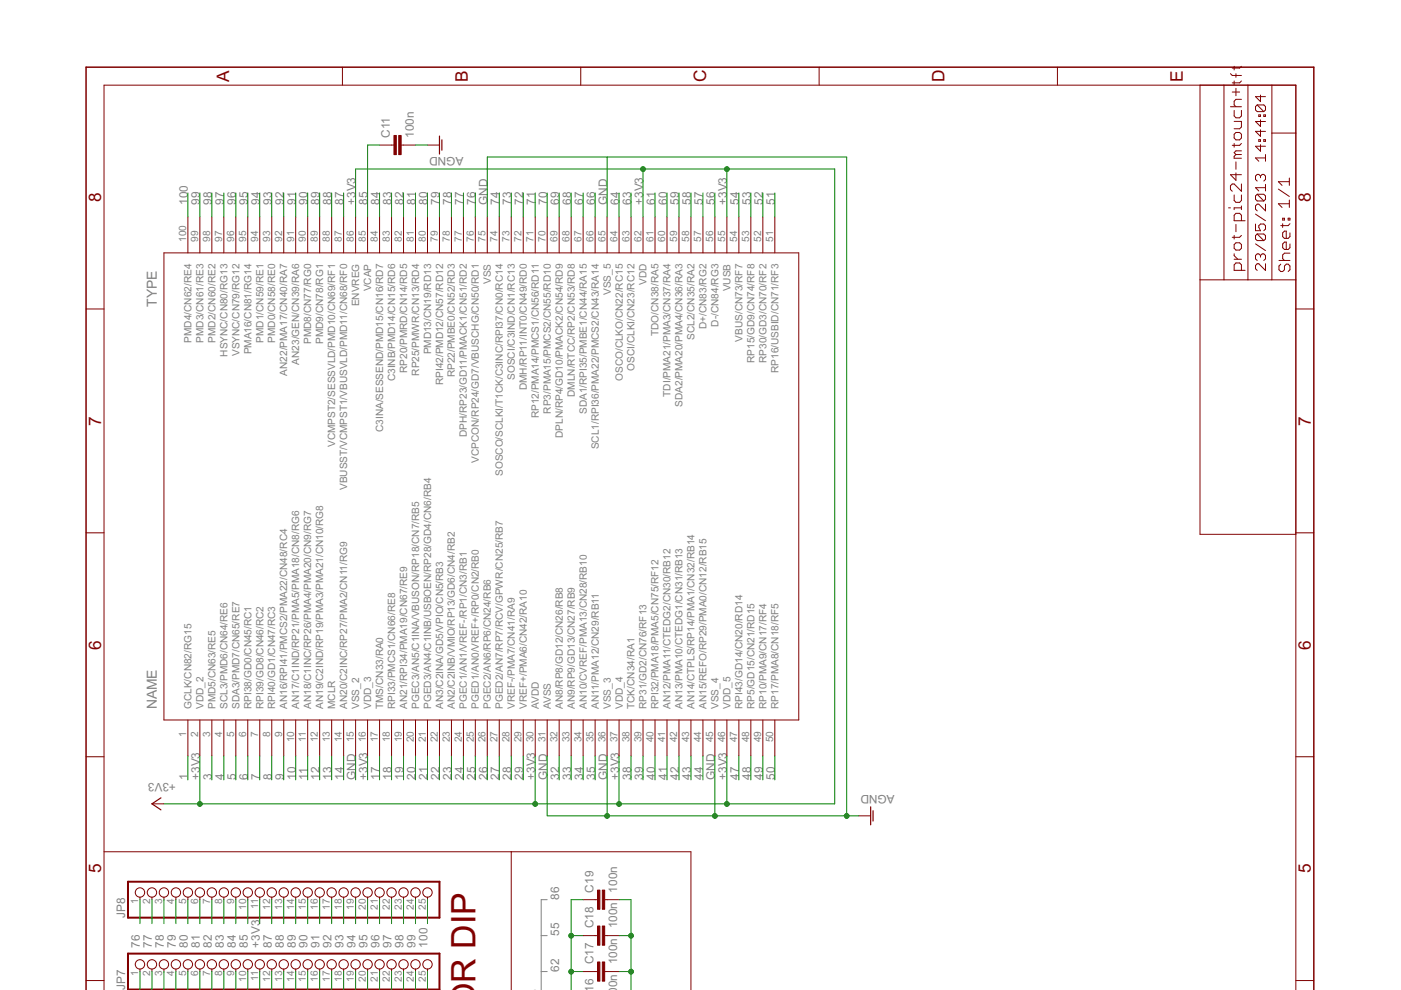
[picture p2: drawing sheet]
<svg xmlns="http://www.w3.org/2000/svg" width="297mm" height="210mm" viewBox="0 0 297 210" stroke-linecap="round" stroke-linejoin="round" font-family="sans-serif">
<path d="M114.7 198.4h1.3M116 190.8h-1.3v19.1M114.7 206h1.3" fill="none" stroke="#808080" stroke-width=".21"/>
<g fill="none" stroke="#800000" stroke-width=".21">
<path d="M72.6 14.2v3.9M123.1 14.2v3.9M173.7 14.2v3.9M224.2 14.2v3.9M254.4 18.1v95.2h20.3M259.5 18.1v41.2M260.9 15.6l.4 .4h1.9M261.3 19.5h1.5M261.7 14.1v.7M261.7 17.2v.7M262 15.6v.8M262 18.7v1.6"/>
<path d="M263.2 17.2l-.4 .4h-1.5M263.2 14.1l-.4 .3h-1.5M264.6 18.1v41.2M269.7 18.1v41.2M80.5 30.8h3M85 30.8h3.1M90.6 30.8h2.6M260.9 22.6h2.3M261.7 23.4v1.2l.3 .4h.8l.4-.4v-1.2M261.7 30.4v.8M261.7 25.7h1.5v1.2l-.4 .4h-1.1M262 28.1h.8l.4 .4v.8l-.4 .4h-.8l-.3-.4v-.8z"/>
<path d="M262 32.8l-.3 .3v.4h1.5M262 34.3v1.6M262 36.7v1.5l-1.1-1.2h2.3M262 32.8h1.2M263.2 21.1h-1.2l-.3 .4v.7l.3 .4M263.2 39v1.6l-1.5-1.6h-.4l-.4 .4v.8l.4 .4M263.2 32h-1.2l-.3 .4 .3 .4M263.2 30.4l-.4 .4h-1.5M266.6 22.2h1.3l.4 .4v.7l-.4 .4M266.6 22.2l-.4 .4v.7l.4 .4h1.3M266.6 22.2l1.3 1.5M266.9 29.6h.4v.4h-.4z"/>
<path d="M266.9 24.4h.4v.3h-.4zM267.3 25.4v1.4l-1.1-1h2.1M267.3 37.3l.3-.3h.3l.4 .3v.7l-.4 .4M267.3 37.3l-.4-.3h-.3l-.4 .3v.7l.4 .4M267.3 20.2v1.3l-1.1-1h2.1M267.3 27.5v1.4l-1.1-1h2.1M267.3 30.7v1.4l-1.1-1.1h2.1M267.3 37.3v.4M267.9 29.6h.4v.4h-.4zM267.9 24.4h.4v.3h-.4zM268.3 32.8v1.4M268.3 39.1v1.4"/>
<path d="M268.3 39.8h-2.1l.7 .7M268.3 33.5h-2.1l.7 .7M269.7 28.2h5M273.4 37.7v1.6M273.4 38.5h-2.4l.8 .8M34.8 53.6h134.6v99.1h-134.6zM39.8 46v7.6M42.4 46v7.6M44.9 46v7.6M47.5 46v7.6M50 46v7.6M52.5 46v7.6"/>
<path d="M55.1 46v7.6M57.6 46v7.6M60.2 46v7.6M62.7 46v7.6M65.2 46v7.6M67.8 46v7.6M70.3 46v7.6M72.9 46v7.6M75.4 46v7.6M77.9 46v7.6M80.5 46v7.6M83 46v7.6"/>
<path d="M85.6 46v7.6M88.1 46v7.6M90.6 46v7.6M93.2 46v7.6M95.7 46v7.6M98.3 46v7.6M100.8 46v7.6M103.3 46v7.6M105.9 46v7.6M108.4 46v7.6M110.9 46v7.6M113.5 46v7.6"/>
<path d="M116 46v7.6M118.6 46v7.6M121.1 46v7.6M123.6 46v7.6M126.2 46v7.6M128.7 46v7.6M131.3 46v7.6M133.8 46v7.6M136.3 46v7.6M138.9 46v7.6M141.4 46v7.6M144 46v7.6"/>
<path d="M146.5 46v7.6M149 46v7.6M151.6 46v7.6M154.1 46v7.6M156.7 46v7.6M159.2 46v7.6M161.7 46v7.6M164.3 46v7.6M254.4 59.3h20.3M260.5 44.1h.4M261.7 41.3v1.2l.3 .4h.8l.4-.4v-1.2M261.7 49.9v.8"/>
<path d="M261.7 53.8v.4l.7 .8M261.7 55h1.5M262 51.5h.8l.4 .4v.7l-.4 .4h-.8l-.3-.4v-.7zM262 47.6v1.5M263.2 57.3v-1.1l-.4-.4h-.8l-.3 .4v1.1h2.3M263.2 44.1h-1.5v.3M263.2 46.8v-1.2l-.4-.4h-.8l-.3 .4v1.2h2.3M263.2 43.7v.7M263.2 49.9l-.4 .4h-1.5M266.2 47.5v1.4h1.1l-.4-.7v-.3l.4-.4h.6l.4 .4v.7l-.4 .3M266.2 51.7l2.1 1.4M266.2 45.4l2.1 1.4"/>
<path d="M266.6 41.2h1.3l.4 .4v.6l-.4 .4M266.6 49.6h1.3l.4 .4v.7l-.4 .3M266.6 41.2l-.4 .4v.6l.4 .4h1.3M266.6 49.6l-.4 .4v.7l.4 .3h1.3M266.6 49.6l1.3 1.4M266.6 41.2l1.3 1.4M267.3 54.2l.3-.4h.3l.4 .4v.7l-.4 .3M267.3 54.2l-.4-.4h-.3l-.4 .4v.7l.4 .3M267.3 54.2v.3M268.3 43.3v1.4l-1.4-1.4h-.3l-.4 .3v.7l.4 .4M268.3 55.9v1.4l-1.4-1.4h-.3l-.4 .4v.7l.4 .3M271 40.1l2.4 1.6"/>
<path d="M271.2 55.2h2.3M271.5 56l-.3 .4v.8l.3 .4h.4l.4-.4v-.8l.4-.4h.4l.4 .4v.8l-.4 .4M271.9 46.3h.4v.4h-.4zM271.9 47.4v.8M273.1 46.3h.4v.4h-.4zM273.4 43.2h-2.4l.8 .8M273.4 42.4v1.6M273.5 49.4v.8l-.4 .3h-.8l-.4-.3v-.8l.4-.4h.4v1.5M273.5 51.7v.8l-.4 .4h-.8l-.4-.4v-.8l.4-.4h.4v1.6M273.5 53.7h-1.2l-.4 .4v.7l.4 .4M273.5 47.4l-.4 .4h-1.6M18.2 65.5h3.9"/>
<path d="M274.7 65.5h3.9M18.2 113h3.9M274.7 113h3.9M39.8 152.7v7.6M42.4 152.7v7.6M44.9 152.7v7.6M47.5 152.7v7.6M50 152.7v7.6M52.5 152.7v7.6M55.1 152.7v7.6M57.6 152.7v7.6M60.2 152.7v7.6"/>
<path d="M62.7 152.7v7.6M65.2 152.7v7.6M67.8 152.7v7.6M70.3 152.7v7.6M72.9 152.7v7.6M75.4 152.7v7.6M77.9 152.7v7.6M80.5 152.7v7.6M83 152.7v7.6M85.6 152.7v7.6M88.1 152.7v7.6M90.6 152.7v7.6"/>
<path d="M93.2 152.7v7.6M95.7 152.7v7.6M98.3 152.7v7.6M100.8 152.7v7.6M103.3 152.7v7.6M105.9 152.7v7.6M108.4 152.7v7.6M110.9 152.7v7.6M113.5 152.7v7.6M116 152.7v7.6M118.6 152.7v7.6M121.1 152.7v7.6"/>
<path d="M123.6 152.7v7.6M126.2 152.7v7.6M128.7 152.7v7.6M131.3 152.7v7.6M133.8 152.7v7.6M136.3 152.7v7.6M138.9 152.7v7.6M141.4 152.7v7.6M144 152.7v7.6M146.5 152.7v7.6M149 152.7v7.6M151.6 152.7v7.6"/>
<path d="M154.1 152.7v7.6M156.7 152.7v7.6M159.2 152.7v7.6M161.7 152.7v7.6M164.3 152.7v7.6M18.2 160.4h3.9M32.2 170.4h2.6M182.1 173h2.5M274.7 160.4h3.9M22.1 180.6h124.4v29.3M29.7 190.2v.6M32.2 190.2v.6"/>
<path d="M34.8 190.2v.6M37.3 190.2v.6M39.8 190.2v.6M42.4 190.2v.6M44.9 190.2v.6M47.5 190.2v.6M50 190.2v.6M52.5 190.2v.6M55.1 190.2v.6M57.6 190.2v.6M60.2 190.2v.6M62.7 190.2v.6"/>
<path d="M65.2 190.2v.6M67.8 190.2v.6M70.3 190.2v.6M72.9 190.2v.6M75.4 190.2v.6M77.9 190.2v.6M80.5 190.2v.6M83 190.2v.6M85.6 190.2v.6M88.1 190.2v.6M90.6 190.2v.6M108.4 180.6v29.3"/>
<path d="M123.6 198.4h3.1M123.6 190.8h3.1M128.2 198.4h3.1M128.2 190.8h3.1M18.2 207.9h3.9M22.1 209.9v-191.8h252.6v191.8M29.7 205.4v.6M32.2 205.4v.6M34.8 205.4v.6M37.3 205.4v.6M39.8 205.4v.6M42.4 205.4v.6"/>
<path d="M44.9 205.4v.6M47.5 205.4v.6M50 205.4v.6M52.5 205.4v.6M55.1 205.4v.6M57.6 205.4v.6M60.2 205.4v.6M62.7 205.4v.6M65.2 205.4v.6M67.8 205.4v.6M70.3 205.4v.6M72.9 205.4v.6"/>
<path d="M75.4 205.4v.6M77.9 205.4v.6M80.5 205.4v.6M83 205.4v.6M85.6 205.4v.6M88.1 205.4v.6M90.6 205.4v.6M123.6 206h3.1M128.2 206h3.1M274.7 207.9h3.9"/>
<circle cx="29.7" cy="189.2" r=".99"/>
<circle cx="32.2" cy="189.2" r=".99"/>
<circle cx="34.8" cy="189.2" r=".99"/>
<circle cx="37.3" cy="189.2" r=".99"/>
<circle cx="39.8" cy="189.2" r=".99"/>
<circle cx="42.4" cy="189.2" r=".99"/>
<circle cx="44.9" cy="189.2" r=".99"/>
<circle cx="47.5" cy="189.2" r=".99"/>
<circle cx="50" cy="189.2" r=".99"/>
<circle cx="52.5" cy="189.2" r=".99"/>
<circle cx="55.1" cy="189.2" r=".99"/>
<circle cx="57.6" cy="189.2" r=".99"/>
<circle cx="60.2" cy="189.2" r=".99"/>
<circle cx="62.7" cy="189.2" r=".99"/>
<circle cx="65.2" cy="189.2" r=".99"/>
<circle cx="67.8" cy="189.2" r=".99"/>
<circle cx="70.3" cy="189.2" r=".99"/>
<circle cx="72.9" cy="189.2" r=".99"/>
<circle cx="75.4" cy="189.2" r=".99"/>
<circle cx="77.9" cy="189.2" r=".99"/>
<circle cx="80.5" cy="189.2" r=".99"/>
<circle cx="83" cy="189.2" r=".99"/>
<circle cx="85.6" cy="189.2" r=".99"/>
<circle cx="88.1" cy="189.2" r=".99"/>
<circle cx="90.6" cy="189.2" r=".99"/>
<circle cx="29.7" cy="204.5" r=".99"/>
<circle cx="32.2" cy="204.5" r=".99"/>
<circle cx="34.8" cy="204.5" r=".99"/>
<circle cx="37.3" cy="204.5" r=".99"/>
<circle cx="39.8" cy="204.5" r=".99"/>
<circle cx="42.4" cy="204.5" r=".99"/>
<circle cx="44.9" cy="204.5" r=".99"/>
<circle cx="47.5" cy="204.5" r=".99"/>
<circle cx="50" cy="204.5" r=".99"/>
<circle cx="52.5" cy="204.5" r=".99"/>
<circle cx="55.1" cy="204.5" r=".99"/>
<circle cx="57.6" cy="204.5" r=".99"/>
<circle cx="60.2" cy="204.5" r=".99"/>
<circle cx="62.7" cy="204.5" r=".99"/>
<circle cx="65.2" cy="204.5" r=".99"/>
<circle cx="67.8" cy="204.5" r=".99"/>
<circle cx="70.3" cy="204.5" r=".99"/>
<circle cx="72.9" cy="204.5" r=".99"/>
<circle cx="75.4" cy="204.5" r=".99"/>
<circle cx="77.9" cy="204.5" r=".99"/>
<circle cx="80.5" cy="204.5" r=".99"/>
<circle cx="83" cy="204.5" r=".99"/>
<circle cx="85.6" cy="204.5" r=".99"/>
<circle cx="88.1" cy="204.5" r=".99"/>
<circle cx="90.6" cy="204.5" r=".99"/>
</g>
<path d="M18.2 209.9v-195.7h260.4v195.7" fill="none" stroke="#800000" stroke-width=".32"/>
<path d="M27.1 186.9h66.1v7.7h-66.1zM27.1 202.2h66.1v7.6h-66.1z" fill="none" stroke="#800000" stroke-width=".42"/>
<g fill="#800000" stroke="#800000" stroke-width=".21">
<path d="M84.5 28.7h.5v4.1h-.5z"/>
<path d="M83.5 28.7h.5v4.1h-.5z"/>
<path d="M127.7 204h.5v4h-.5z"/>
<path d="M126.7 204h.5v4h-.5z"/>
<path d="M127.7 196.3h.5v4.1h-.5z"/>
<path d="M126.7 196.3h.5v4.1h-.5z"/>
<path d="M127.7 188.7h.5v4.1h-.5z"/>
<path d="M126.7 188.7h.5v4.1h-.5z"/>
</g>
<path d="M93.2 28.9v3.8M93.7 29.7v2.1M34.1 169.2l-1.9 1.2 1.9 1.3M184.6 171.1v3.8M185.1 171.9v2.2" fill="none" stroke="#800000" stroke-width=".25"/>
<g fill="none" stroke="#008000" stroke-width=".21">
<path d="M80.5 30.8h-2.6v15.2M88.1 30.8h2.5M128.7 33.3v12.7M136.3 35.8v10.2M154.1 35.8v10.2M39.8 40.9v5.1M42.4 40.9v5.1M44.9 40.9v5.1M47.5 40.9v5.1M50 40.9v5.1M52.5 40.9v5.1M55.1 40.9v5.1"/>
<path d="M57.6 40.9v5.1M60.2 40.9v5.1M62.7 40.9v5.1M65.2 40.9v5.1M67.8 40.9v5.1M70.3 40.9v5.1M72.9 40.9v5.1M75.4 46v-10.2h101.6v134.6h-142.2M80.5 40.9v5.1M83 40.9v5.1M85.6 40.9v5.1M88.1 40.9v5.1"/>
<path d="M90.6 40.9v5.1M93.2 40.9v5.1M95.7 40.9v5.1M98.3 40.9v5.1M100.8 40.9v5.1M103.3 46v-12.7h76.2v139.7M105.9 40.9v5.1M108.4 40.9v5.1M110.9 40.9v5.1M113.5 40.9v5.1M116 40.9v5.1M118.6 40.9v5.1"/>
<path d="M121.1 40.9v5.1M123.6 40.9v5.1M126.2 40.9v5.1M131.3 40.9v5.1M133.8 40.9v5.1M138.9 40.9v5.1M141.4 40.9v5.1M144 40.9v5.1M146.5 40.9v5.1M149 40.9v5.1M151.6 40.9v5.1M156.7 40.9v5.1"/>
<path d="M159.2 40.9v5.1M161.7 40.9v5.1M164.3 40.9v5.1M39.8 160.3v5.1M42.4 160.3v10.1M44.9 160.3v5.1M47.5 160.3v5.1M50 160.3v5.1M52.5 160.3v5.1M55.1 160.3v5.1M57.6 160.3v5.1M60.2 160.3v5.1"/>
<path d="M62.7 160.3v5.1M65.2 160.3v5.1M67.8 160.3v5.1M70.3 160.3v5.1M72.9 160.3v5.1M75.4 160.3v5.1M77.9 160.3v5.1M80.5 160.3v5.1M83 160.3v5.1M85.6 160.3v5.1M88.1 160.3v5.1M90.6 160.3v5.1"/>
<path d="M93.2 160.3v5.1M95.7 160.3v5.1M98.3 160.3v5.1M100.8 160.3v5.1M103.3 160.3v5.1M105.9 160.3v5.1M108.4 160.3v5.1M110.9 160.3v5.1M113.5 160.3v10.1M116 160.3v12.7h66.1M118.6 160.3v5.1M121.1 160.3v5.1"/>
<path d="M123.6 160.3v5.1M126.2 160.3v5.1M128.7 160.3v12.7M131.3 160.3v10.1M133.8 160.3v5.1M136.3 160.3v5.1M138.9 160.3v5.1M141.4 160.3v5.1M144 160.3v5.1M146.5 160.3v5.1M149 160.3v5.1M151.6 160.3v12.7"/>
<path d="M154.1 160.3v10.1M156.7 160.3v5.1M159.2 160.3v5.1M161.7 160.3v5.1M164.3 160.3v5.1M29.7 190.8v5M32.2 190.8v5M34.8 190.8v5M37.3 190.8v5M39.8 190.8v5M42.4 190.8v5M44.9 190.8v5"/>
<path d="M47.5 190.8v5M50 190.8v5M52.5 190.8v5M55.1 190.8v5M57.6 190.8v5M60.2 190.8v5M62.7 190.8v5M65.2 190.8v5M67.8 190.8v5M70.3 190.8v5M72.9 190.8v5M75.4 190.8v5"/>
<path d="M77.9 190.8v5M80.5 190.8v5M83 190.8v5M85.6 190.8v5M88.1 190.8v5M90.6 190.8v5M121.1 198.4h2.5M123.6 190.8h-2.5v19.1M131.3 190.8h2.5v19.1M131.3 198.4h2.5M29.7 206v3.9M32.2 206v3.9"/>
<path d="M34.8 206v3.9M37.3 206v3.9M39.8 206v3.9M42.4 206v3.9M44.9 206v3.9M47.5 206v3.9M50 206v3.9M52.5 206v3.9M55.1 206v3.9M57.6 206v3.9M60.2 206v3.9M62.7 206v3.9"/>
<path d="M65.2 206v3.9M67.8 206v3.9M70.3 206v3.9M72.9 206v3.9M75.4 206v3.9M77.9 206v3.9M80.5 206v3.9M83 206v3.9M85.6 206v3.9M88.1 206v3.9M90.6 206v3.9M121.1 206h2.5"/>
<path d="M131.3 206h2.5"/>
</g>
<g fill="#008000" stroke="#008000" stroke-width=".21">
<circle cx="128.7" cy="173" r=".51"/>
<circle cx="151.6" cy="173" r=".51"/>
<circle cx="179.5" cy="173" r=".51"/>
<circle cx="133.8" cy="206" r=".51"/>
<circle cx="133.8" cy="198.4" r=".51"/>
<circle cx="154.1" cy="170.5" r=".51"/>
<circle cx="131.3" cy="170.5" r=".51"/>
<circle cx="113.5" cy="170.5" r=".51"/>
<circle cx="42.4" cy="170.5" r=".51"/>
<circle cx="136.3" cy="35.9" r=".51"/>
<circle cx="154.1" cy="35.9" r=".51"/>
<circle cx="121.1" cy="206" r=".51"/>
<circle cx="121.1" cy="198.4" r=".51"/>
</g>
<text font-size="8" fill="#800000" x="100.8" y="208.3" transform="rotate(-90 100.8 208.3)">R DIP</text>
<g font-size="4.1" fill="#800000">
<text x="48.6" y="17.4" transform="rotate(-90 48.6 17.4)">A</text>
<text x="99.2" y="17.4" transform="rotate(-90 99.2 17.4)">B</text>
<text x="149.7" y="17.5" transform="rotate(-90 149.7 17.5)">C</text>
<text x="200.2" y="17.5" transform="rotate(-90 200.2 17.5)">D</text>
<text x="250.8" y="17.4" transform="rotate(-90 250.8 17.4)">E</text>
<text x="21.4" y="42.8" transform="rotate(-90 21.4 42.8)">8</text>
<text x="277.9" y="42.8" transform="rotate(-90 277.9 42.8)">8</text>
<text x="21.4" y="90.3" transform="rotate(-90 21.4 90.3)">7</text>
<text x="277.9" y="90.3" transform="rotate(-90 277.9 90.3)">7</text>
<text x="21.4" y="137.7" transform="rotate(-90 21.4 137.7)">6</text>
<text x="277.9" y="137.7" transform="rotate(-90 277.9 137.7)">6</text>
<text x="21.4" y="185.2" transform="rotate(-90 21.4 185.2)">5</text>
<text x="277.9" y="185.2" transform="rotate(-90 277.9 185.2)">5</text>
</g>
<g font-size="3.3" fill="#808080">
<text x="33.3" y="65" transform="rotate(-90 33.3 65)">TYPE</text>
<text x="33.3" y="150.4" transform="rotate(-90 33.3 150.4)">NAME</text>
</g>
<g font-size="2.8" fill="#808080">
<text x="82.6" y="29.2" transform="rotate(-90 82.6 29.2)">C11</text>
<text x="87.7" y="29.2" transform="rotate(-90 87.7 29.2)">100n</text>
<text x="98.2" y="33.3" transform="rotate(-180 98.2 33.3)">AGND</text>
<text x="39.8" y="43.5" transform="rotate(-90 39.8 43.5)">100</text>
<text x="42.4" y="43.5" transform="rotate(-90 42.4 43.5)">99</text>
<text x="44.9" y="43.5" transform="rotate(-90 44.9 43.5)">98</text>
<text x="47.5" y="43.5" transform="rotate(-90 47.5 43.5)">97</text>
<text x="50" y="43.5" transform="rotate(-90 50 43.5)">96</text>
<text x="52.5" y="43.5" transform="rotate(-90 52.5 43.5)">95</text>
<text x="55.1" y="43.5" transform="rotate(-90 55.1 43.5)">94</text>
<text x="57.6" y="43.5" transform="rotate(-90 57.6 43.5)">93</text>
<text x="60.2" y="43.5" transform="rotate(-90 60.2 43.5)">92</text>
<text x="62.7" y="43.5" transform="rotate(-90 62.7 43.5)">91</text>
<text x="65.2" y="43.5" transform="rotate(-90 65.2 43.5)">90</text>
<text x="67.8" y="43.5" transform="rotate(-90 67.8 43.5)">89</text>
<text x="70.3" y="43.5" transform="rotate(-90 70.3 43.5)">88</text>
<text x="72.8" y="43.5" transform="rotate(-90 72.8 43.5)">87</text>
<text x="75.4" y="43.5" transform="rotate(-90 75.4 43.5)">+3V3</text>
<text x="77.9" y="43.5" transform="rotate(-90 77.9 43.5)">85</text>
<text x="80.5" y="43.5" transform="rotate(-90 80.5 43.5)">84</text>
<text x="83" y="43.5" transform="rotate(-90 83 43.5)">83</text>
<text x="85.5" y="43.5" transform="rotate(-90 85.5 43.5)">82</text>
<text x="88.1" y="43.5" transform="rotate(-90 88.1 43.5)">81</text>
<text x="90.6" y="43.5" transform="rotate(-90 90.6 43.5)">80</text>
<text x="93.2" y="43.5" transform="rotate(-90 93.2 43.5)">79</text>
<text x="95.7" y="43.5" transform="rotate(-90 95.7 43.5)">78</text>
<text x="98.2" y="43.5" transform="rotate(-90 98.2 43.5)">77</text>
<text x="100.8" y="43.5" transform="rotate(-90 100.8 43.5)">76</text>
<text x="103.3" y="43.5" transform="rotate(-90 103.3 43.5)">GND</text>
<text x="105.9" y="43.5" transform="rotate(-90 105.9 43.5)">74</text>
<text x="108.4" y="43.5" transform="rotate(-90 108.4 43.5)">73</text>
<text x="110.9" y="43.5" transform="rotate(-90 110.9 43.5)">72</text>
<text x="113.5" y="43.5" transform="rotate(-90 113.5 43.5)">71</text>
<text x="116" y="43.5" transform="rotate(-90 116 43.5)">70</text>
<text x="118.6" y="43.5" transform="rotate(-90 118.6 43.5)">69</text>
<text x="121.1" y="43.5" transform="rotate(-90 121.1 43.5)">68</text>
<text x="123.6" y="43.5" transform="rotate(-90 123.6 43.5)">67</text>
<text x="126.2" y="43.5" transform="rotate(-90 126.2 43.5)">66</text>
<text x="128.7" y="43.5" transform="rotate(-90 128.7 43.5)">GND</text>
<text x="131.3" y="43.5" transform="rotate(-90 131.3 43.5)">64</text>
<text x="133.8" y="43.5" transform="rotate(-90 133.8 43.5)">63</text>
<text x="136.3" y="43.5" transform="rotate(-90 136.3 43.5)">+3V3</text>
<text x="138.9" y="43.5" transform="rotate(-90 138.9 43.5)">61</text>
<text x="141.4" y="43.5" transform="rotate(-90 141.4 43.5)">60</text>
<text x="144" y="43.5" transform="rotate(-90 144 43.5)">59</text>
<text x="146.5" y="43.5" transform="rotate(-90 146.5 43.5)">58</text>
<text x="149" y="43.5" transform="rotate(-90 149 43.5)">57</text>
<text x="151.6" y="43.5" transform="rotate(-90 151.6 43.5)">56</text>
<text x="154.1" y="43.5" transform="rotate(-90 154.1 43.5)">+3V3</text>
<text x="156.7" y="43.5" transform="rotate(-90 156.7 43.5)">54</text>
<text x="159.2" y="43.5" transform="rotate(-90 159.2 43.5)">53</text>
<text x="161.7" y="43.5" transform="rotate(-90 161.7 43.5)">52</text>
<text x="164.3" y="43.5" transform="rotate(-90 164.3 43.5)">51</text>
<text x="37.3" y="166.1" transform="rotate(-180 37.3 166.1)">+3V3</text>
<text x="39.8" y="165.4" transform="rotate(-90 39.8 165.4)">1</text>
<text x="42.4" y="165.4" transform="rotate(-90 42.4 165.4)">+3V3</text>
<text x="44.9" y="165.4" transform="rotate(-90 44.9 165.4)">3</text>
<text x="47.5" y="165.4" transform="rotate(-90 47.5 165.4)">4</text>
<text x="50" y="165.4" transform="rotate(-90 50 165.4)">5</text>
<text x="52.5" y="165.4" transform="rotate(-90 52.5 165.4)">6</text>
<text x="55.1" y="165.4" transform="rotate(-90 55.1 165.4)">7</text>
<text x="57.6" y="165.4" transform="rotate(-90 57.6 165.4)">8</text>
<text x="60.2" y="165.4" transform="rotate(-90 60.2 165.4)">9</text>
<text x="62.7" y="165.4" transform="rotate(-90 62.7 165.4)">10</text>
<text x="65.2" y="165.4" transform="rotate(-90 65.2 165.4)">11</text>
<text x="67.8" y="165.4" transform="rotate(-90 67.8 165.4)">12</text>
<text x="70.3" y="165.4" transform="rotate(-90 70.3 165.4)">13</text>
<text x="72.8" y="165.4" transform="rotate(-90 72.8 165.4)">14</text>
<text x="75.4" y="165.4" transform="rotate(-90 75.4 165.4)">GND</text>
<text x="77.9" y="165.4" transform="rotate(-90 77.9 165.4)">+3V3</text>
<text x="80.5" y="165.4" transform="rotate(-90 80.5 165.4)">17</text>
<text x="83" y="165.4" transform="rotate(-90 83 165.4)">18</text>
<text x="85.5" y="165.4" transform="rotate(-90 85.5 165.4)">19</text>
<text x="88.1" y="165.4" transform="rotate(-90 88.1 165.4)">20</text>
<text x="90.6" y="165.4" transform="rotate(-90 90.6 165.4)">21</text>
<text x="93.2" y="165.4" transform="rotate(-90 93.2 165.4)">22</text>
<text x="95.7" y="165.4" transform="rotate(-90 95.7 165.4)">23</text>
<text x="98.2" y="165.4" transform="rotate(-90 98.2 165.4)">24</text>
<text x="100.8" y="165.4" transform="rotate(-90 100.8 165.4)">25</text>
<text x="103.3" y="165.4" transform="rotate(-90 103.3 165.4)">26</text>
<text x="105.9" y="165.4" transform="rotate(-90 105.9 165.4)">27</text>
<text x="108.4" y="165.4" transform="rotate(-90 108.4 165.4)">28</text>
<text x="110.9" y="165.4" transform="rotate(-90 110.9 165.4)">29</text>
<text x="113.5" y="165.4" transform="rotate(-90 113.5 165.4)">+3V3</text>
<text x="116" y="165.4" transform="rotate(-90 116 165.4)">GND</text>
<text x="118.6" y="165.4" transform="rotate(-90 118.6 165.4)">32</text>
<text x="121.1" y="165.4" transform="rotate(-90 121.1 165.4)">33</text>
<text x="123.6" y="165.4" transform="rotate(-90 123.6 165.4)">34</text>
<text x="126.2" y="165.4" transform="rotate(-90 126.2 165.4)">35</text>
<text x="128.7" y="165.4" transform="rotate(-90 128.7 165.4)">GND</text>
<text x="131.3" y="165.4" transform="rotate(-90 131.3 165.4)">+3V3</text>
<text x="133.8" y="165.4" transform="rotate(-90 133.8 165.4)">38</text>
<text x="136.3" y="165.4" transform="rotate(-90 136.3 165.4)">39</text>
<text x="138.9" y="165.4" transform="rotate(-90 138.9 165.4)">40</text>
<text x="141.4" y="165.4" transform="rotate(-90 141.4 165.4)">41</text>
<text x="144" y="165.4" transform="rotate(-90 144 165.4)">42</text>
<text x="146.5" y="165.4" transform="rotate(-90 146.5 165.4)">43</text>
<text x="149" y="165.4" transform="rotate(-90 149 165.4)">44</text>
<text x="151.6" y="165.4" transform="rotate(-90 151.6 165.4)">GND</text>
<text x="154.1" y="165.4" transform="rotate(-90 154.1 165.4)">+3V3</text>
<text x="156.7" y="165.4" transform="rotate(-90 156.7 165.4)">47</text>
<text x="159.2" y="165.4" transform="rotate(-90 159.2 165.4)">48</text>
<text x="161.7" y="165.4" transform="rotate(-90 161.7 165.4)">49</text>
<text x="164.3" y="165.4" transform="rotate(-90 164.3 165.4)">50</text>
<text x="189.7" y="168.7" transform="rotate(-180 189.7 168.7)">AGND</text>
<text x="118.6" y="190.8" transform="rotate(-90 118.6 190.8)">86</text>
<text x="125.8" y="189.2" transform="rotate(-90 125.8 189.2)">C19</text>
<text x="130.9" y="189.2" transform="rotate(-90 130.9 189.2)">100n</text>
<text x="26.5" y="194.6" transform="rotate(-90 26.5 194.6)">JP8</text>
<text x="125.8" y="196.9" transform="rotate(-90 125.8 196.9)">C18</text>
<text x="130.9" y="196.9" transform="rotate(-90 130.9 196.9)">100n</text>
<text x="29.7" y="200.9" transform="rotate(-90 29.7 200.9)">76</text>
<text x="32.2" y="200.9" transform="rotate(-90 32.2 200.9)">77</text>
<text x="34.8" y="200.9" transform="rotate(-90 34.8 200.9)">78</text>
<text x="37.3" y="200.9" transform="rotate(-90 37.3 200.9)">79</text>
<text x="39.8" y="200.9" transform="rotate(-90 39.8 200.9)">80</text>
<text x="42.4" y="200.9" transform="rotate(-90 42.4 200.9)">81</text>
<text x="44.9" y="200.9" transform="rotate(-90 44.9 200.9)">82</text>
<text x="47.5" y="200.9" transform="rotate(-90 47.5 200.9)">83</text>
<text x="50" y="200.9" transform="rotate(-90 50 200.9)">84</text>
<text x="52.5" y="200.9" transform="rotate(-90 52.5 200.9)">85</text>
<text x="55.1" y="200.9" transform="rotate(-90 55.1 200.9)">+3V3</text>
<text x="57.6" y="200.9" transform="rotate(-90 57.6 200.9)">87</text>
<text x="60.2" y="200.9" transform="rotate(-90 60.2 200.9)">88</text>
<text x="62.7" y="200.9" transform="rotate(-90 62.7 200.9)">89</text>
<text x="65.2" y="200.9" transform="rotate(-90 65.2 200.9)">90</text>
<text x="67.8" y="200.9" transform="rotate(-90 67.8 200.9)">91</text>
<text x="70.3" y="200.9" transform="rotate(-90 70.3 200.9)">92</text>
<text x="72.8" y="200.9" transform="rotate(-90 72.8 200.9)">93</text>
<text x="75.4" y="200.9" transform="rotate(-90 75.4 200.9)">94</text>
<text x="77.9" y="200.9" transform="rotate(-90 77.9 200.9)">95</text>
<text x="80.5" y="200.9" transform="rotate(-90 80.5 200.9)">96</text>
<text x="83" y="200.9" transform="rotate(-90 83 200.9)">97</text>
<text x="85.5" y="200.9" transform="rotate(-90 85.5 200.9)">98</text>
<text x="88.1" y="200.9" transform="rotate(-90 88.1 200.9)">99</text>
<text x="90.6" y="200.9" transform="rotate(-90 90.6 200.9)">100</text>
<text x="118.6" y="198.4" transform="rotate(-90 118.6 198.4)">55</text>
<text x="26.5" y="209.8" transform="rotate(-90 26.5 209.8)">JP7</text>
<text x="118.6" y="206" transform="rotate(-90 118.6 206)">62</text>
<text x="125.8" y="204.5" transform="rotate(-90 125.8 204.5)">C17</text>
<text x="130.9" y="204.5" transform="rotate(-90 130.9 204.5)">100n</text>
<text x="125.8" y="210.3" transform="rotate(-90 125.8 210.3)">16</text>
<text x="130.9" y="210.7" transform="rotate(-90 130.9 210.7)">00n</text>
</g>
<g font-size="2.4" fill="#808080">
<text x="39.5" y="51.3" transform="rotate(-90 39.5 51.3)">100</text>
<text x="42" y="51.3" transform="rotate(-90 42 51.3)">99</text>
<text x="44.6" y="51.3" transform="rotate(-90 44.6 51.3)">98</text>
<text x="47.1" y="51.3" transform="rotate(-90 47.1 51.3)">97</text>
<text x="49.6" y="51.3" transform="rotate(-90 49.6 51.3)">96</text>
<text x="52.2" y="51.3" transform="rotate(-90 52.2 51.3)">95</text>
<text x="54.7" y="51.3" transform="rotate(-90 54.7 51.3)">94</text>
<text x="57.3" y="51.3" transform="rotate(-90 57.3 51.3)">93</text>
<text x="59.8" y="51.3" transform="rotate(-90 59.8 51.3)">92</text>
<text x="62.3" y="51.3" transform="rotate(-90 62.3 51.3)">91</text>
<text x="64.9" y="51.3" transform="rotate(-90 64.9 51.3)">90</text>
<text x="67.4" y="51.3" transform="rotate(-90 67.4 51.3)">89</text>
<text x="70" y="51.3" transform="rotate(-90 70 51.3)">88</text>
<text x="72.5" y="51.3" transform="rotate(-90 72.5 51.3)">87</text>
<text x="75" y="51.3" transform="rotate(-90 75 51.3)">86</text>
<text x="77.6" y="51.3" transform="rotate(-90 77.6 51.3)">85</text>
<text x="80.1" y="51.3" transform="rotate(-90 80.1 51.3)">84</text>
<text x="82.7" y="51.3" transform="rotate(-90 82.7 51.3)">83</text>
<text x="85.2" y="51.3" transform="rotate(-90 85.2 51.3)">82</text>
<text x="87.7" y="51.3" transform="rotate(-90 87.7 51.3)">81</text>
<text x="90.3" y="51.3" transform="rotate(-90 90.3 51.3)">80</text>
<text x="92.8" y="51.3" transform="rotate(-90 92.8 51.3)">79</text>
<text x="95.4" y="51.3" transform="rotate(-90 95.4 51.3)">78</text>
<text x="97.9" y="51.3" transform="rotate(-90 97.9 51.3)">77</text>
<text x="100.4" y="51.3" transform="rotate(-90 100.4 51.3)">76</text>
<text x="103" y="51.3" transform="rotate(-90 103 51.3)">75</text>
<text x="105.5" y="51.3" transform="rotate(-90 105.5 51.3)">74</text>
<text x="108" y="51.3" transform="rotate(-90 108 51.3)">73</text>
<text x="110.6" y="51.3" transform="rotate(-90 110.6 51.3)">72</text>
<text x="113.1" y="51.3" transform="rotate(-90 113.1 51.3)">71</text>
<text x="115.7" y="51.3" transform="rotate(-90 115.7 51.3)">70</text>
<text x="118.2" y="51.3" transform="rotate(-90 118.2 51.3)">69</text>
<text x="120.7" y="51.3" transform="rotate(-90 120.7 51.3)">68</text>
<text x="123.3" y="51.3" transform="rotate(-90 123.3 51.3)">67</text>
<text x="125.8" y="51.3" transform="rotate(-90 125.8 51.3)">66</text>
<text x="128.4" y="51.3" transform="rotate(-90 128.4 51.3)">65</text>
<text x="130.9" y="51.3" transform="rotate(-90 130.9 51.3)">64</text>
<text x="133.4" y="51.3" transform="rotate(-90 133.4 51.3)">63</text>
<text x="136" y="51.3" transform="rotate(-90 136 51.3)">62</text>
<text x="138.5" y="51.3" transform="rotate(-90 138.5 51.3)">61</text>
<text x="141.1" y="51.3" transform="rotate(-90 141.1 51.3)">60</text>
<text x="143.6" y="51.3" transform="rotate(-90 143.6 51.3)">59</text>
<text x="146.1" y="51.3" transform="rotate(-90 146.1 51.3)">58</text>
<text x="148.7" y="51.3" transform="rotate(-90 148.7 51.3)">57</text>
<text x="151.2" y="51.3" transform="rotate(-90 151.2 51.3)">56</text>
<text x="153.8" y="51.3" transform="rotate(-90 153.8 51.3)">55</text>
<text x="156.3" y="51.3" transform="rotate(-90 156.3 51.3)">54</text>
<text x="158.8" y="51.3" transform="rotate(-90 158.8 51.3)">53</text>
<text x="161.4" y="51.3" transform="rotate(-90 161.4 51.3)">52</text>
<text x="163.9" y="51.3" transform="rotate(-90 163.9 51.3)">51</text>
<text x="76.2" y="65" transform="rotate(-90 76.2 65)">ENVREG</text>
<text x="78.7" y="61.7" transform="rotate(-90 78.7 61.7)">VCAP</text>
<text x="104.1" y="60.2" transform="rotate(-90 104.1 60.2)">VSS</text>
<text x="129.5" y="62.6" transform="rotate(-90 129.5 62.6)">VSS_5</text>
<text x="137.1" y="60.5" transform="rotate(-90 137.1 60.5)">VDD</text>
<text x="154.9" y="61.7" transform="rotate(-90 154.9 61.7)">VUSB</text>
<text x="139.6" y="71.3" transform="rotate(-90 139.6 71.3)">TDO/CN38/RA5</text>
<text x="149.8" y="69.8" transform="rotate(-90 149.8 69.8)">D+/CN83/RG2</text>
<text x="152.3" y="69.3" transform="rotate(-90 152.3 69.3)">D-/CN84/RG3</text>
<text x="40.6" y="72.6" transform="rotate(-90 40.6 72.6)">PMD4/CN62/RE4</text>
<text x="43.1" y="72.6" transform="rotate(-90 43.1 72.6)">PMD3/CN61/RE3</text>
<text x="45.7" y="72.6" transform="rotate(-90 45.7 72.6)">PMD2/CN60/RE2</text>
<text x="48.2" y="75.6" transform="rotate(-90 48.2 75.6)">HSYNC/CN80/RG13</text>
<text x="50.8" y="75.5" transform="rotate(-90 50.8 75.5)">VSYNC/CN79/RG12</text>
<text x="53.3" y="75.1" transform="rotate(-90 53.3 75.1)">PMA16/CN81/RG14</text>
<text x="55.8" y="72.6" transform="rotate(-90 55.8 72.6)">PMD1/CN59/RE1</text>
<text x="58.4" y="72.6" transform="rotate(-90 58.4 72.6)">PMD0/CN58/RE0</text>
<text x="63.5" y="77.3" transform="rotate(-90 63.5 77.3)">AN23/GEN/CN39/RA6</text>
<text x="66" y="72.9" transform="rotate(-90 66 72.9)">PMD8/CN77/RG0</text>
<text x="68.5" y="72.9" transform="rotate(-90 68.5 72.9)">PMD9/CN78/RG1</text>
<text x="91.4" y="75.1" transform="rotate(-90 91.4 75.1)">PMD13/CN19/RD13</text>
<text x="147.3" y="72.1" transform="rotate(-90 147.3 72.1)">SCL2/CN35/RA2</text>
<text x="157.4" y="72.4" transform="rotate(-90 157.4 72.4)">VBUS/CN73/RF7</text>
<text x="160" y="77" transform="rotate(-90 160 77)">RP15/GD9/CN74/RF8</text>
<text x="162.5" y="77" transform="rotate(-90 162.5 77)">RP30/GD3/CN70/RF2</text>
<text x="60.9" y="79.6" transform="rotate(-90 60.9 79.6)">AN22/PMA17/CN40/RA7</text>
<text x="83.8" y="80.8" transform="rotate(-90 83.8 80.8)">C3INB/PMD14/CN15/RD6</text>
<text x="86.3" y="79.1" transform="rotate(-90 86.3 79.1)">RP20/PMRD/CN14/RD5</text>
<text x="88.8" y="79.7" transform="rotate(-90 88.8 79.7)">RP25/PMWR/CN13/RD4</text>
<text x="93.9" y="81.7" transform="rotate(-90 93.9 81.7)">RPI42/PMD12/CN57/RD12</text>
<text x="96.5" y="80" transform="rotate(-90 96.5 80)">RP22/PMBE0/CN52/RD3</text>
<text x="109.2" y="80.5" transform="rotate(-90 109.2 80.5)">SOSCI/C3IND/CN1/RC13</text>
<text x="111.7" y="82.7" transform="rotate(-90 111.7 82.7)">DMH/RP11/INT0/CN49/RD0</text>
<text x="132" y="80.8" transform="rotate(-90 132 80.8)">OSCO/CLKO/CN22/RC15</text>
<text x="134.6" y="78.6" transform="rotate(-90 134.6 78.6)">OSCI/CLKI/CN23/RC12</text>
<text x="165" y="79.1" transform="rotate(-90 165 79.1)">RP16/USBID/CN71/RF3</text>
<text x="114.2" y="88.7" transform="rotate(-90 114.2 88.7)">RP12/PMA14/PMCS1/CN56/RD11</text>
<text x="116.8" y="87.7" transform="rotate(-90 116.8 87.7)">RP3/PMA15/PMCS2/CN55/RD10</text>
<text x="121.9" y="84.1" transform="rotate(-90 121.9 84.1)">DMLN/RTCC/RP2/CN53/RD8</text>
<text x="124.4" y="87.8" transform="rotate(-90 124.4 87.8)">SDA1/RPI35/PMBE1/CN44/RA15</text>
<text x="142.2" y="84.1" transform="rotate(-90 142.2 84.1)">TDI/PMA21/PMA3/CN37/RA4</text>
<text x="144.7" y="86.2" transform="rotate(-90 144.7 86.2)">SDA2/PMA20/PMA4/CN36/RA3</text>
<text x="71.1" y="94.8" transform="rotate(-90 71.1 94.8)">VCMPST2/SESSVLD/PMD10/CN69/RF1</text>
<text x="81.2" y="91.6" transform="rotate(-90 81.2 91.6)">C3INA/SESSEND/PMD15/CN16/RD7</text>
<text x="99" y="92.7" transform="rotate(-90 99 92.7)">DPH/RP23/GD11/PMACK1/CN51/RD2</text>
<text x="119.3" y="92.8" transform="rotate(-90 119.3 92.8)">DPLN/RP4/GD10/PMACK2/CN54/RD9</text>
<text x="126.9" y="95.3" transform="rotate(-90 126.9 95.3)">SCL1/RPI36/PMA22/PMCS2/CN43/RA14</text>
<text x="101.5" y="98.1" transform="rotate(-90 101.5 98.1)">VCPCON/RP24/GD7/VBUSCHG/CN50/RD1</text>
<text x="106.6" y="100.9" transform="rotate(-90 106.6 100.9)">SOSCO/SCLKI/T1CK/C3INC/RPI37/CN0/RC14</text>
<text x="73.6" y="103.9" transform="rotate(-90 73.6 103.9)">VBUSST/VCMPST1/VBUSVLD/PMD11/CN68/RF0</text>
<text x="40.6" y="150.3" transform="rotate(-90 40.6 150.3)">GCLK/CN82/RG15</text>
<text x="43.1" y="150.3" transform="rotate(-90 43.1 150.3)">VDD_2</text>
<text x="45.7" y="150.3" transform="rotate(-90 45.7 150.3)">PMD5/CN63/RE5</text>
<text x="48.2" y="150.3" transform="rotate(-90 48.2 150.3)">SCL3/PMD6/CN64/RE6</text>
<text x="50.8" y="150.3" transform="rotate(-90 50.8 150.3)">SDA3/PMD7/CN65/RE7</text>
<text x="53.3" y="150.3" transform="rotate(-90 53.3 150.3)">RPI38/GD0/CN45/RC1</text>
<text x="55.8" y="150.3" transform="rotate(-90 55.8 150.3)">RPI39/GD8/CN46/RC2</text>
<text x="58.4" y="150.3" transform="rotate(-90 58.4 150.3)">RPI40/GD1/CN47/RC3</text>
<text x="60.9" y="150.3" transform="rotate(-90 60.9 150.3)">AN16/RPI41/PMCS2/PMA22/CN48/RC4</text>
<text x="63.5" y="150.3" transform="rotate(-90 63.5 150.3)">AN17/C1IND/RP21/PMA5/PMA18/CN8/RG6</text>
<text x="66" y="150.3" transform="rotate(-90 66 150.3)">AN18/C1INC/RP26/PMA4/PMA20/CN9/RG7</text>
<text x="68.5" y="150.3" transform="rotate(-90 68.5 150.3)">AN19/C2IND/RP19/PMA3/PMA21/CN10/RG8</text>
<text x="71.1" y="150.3" transform="rotate(-90 71.1 150.3)">MCLR</text>
<text x="73.6" y="150.3" transform="rotate(-90 73.6 150.3)">AN20/C2INC/RP27/PMA2/CN11/RG9</text>
<text x="76.2" y="150.3" transform="rotate(-90 76.2 150.3)">VSS_2</text>
<text x="78.7" y="150.3" transform="rotate(-90 78.7 150.3)">VDD_3</text>
<text x="81.2" y="150.3" transform="rotate(-90 81.2 150.3)">TMS/CN33/RA0</text>
<text x="83.8" y="150.3" transform="rotate(-90 83.8 150.3)">RPI33/PMCS1/CN66/RE8</text>
<text x="86.3" y="150.3" transform="rotate(-90 86.3 150.3)">AN21/RPI34/PMA19/CN67/RE9</text>
<text x="88.8" y="150.3" transform="rotate(-90 88.8 150.3)">PGEC3/AN5/C1INA/VBUSON/RP18/CN7/RB5</text>
<text x="91.4" y="150.3" transform="rotate(-90 91.4 150.3)">PGED3/AN4/C1INB/USBOEN/RP28/GD4/CN6/RB4</text>
<text x="93.9" y="150.3" transform="rotate(-90 93.9 150.3)">AN3/C2INA/GD5/VPIO/CN5/RB3</text>
<text x="96.5" y="150.3" transform="rotate(-90 96.5 150.3)">AN2/C2INB/VMIO/RP13/GD6/CN4/RB2</text>
<text x="99" y="150.3" transform="rotate(-90 99 150.3)">PGEC1/AN1/VREF-/RP1/CN3/RB1</text>
<text x="101.5" y="150.3" transform="rotate(-90 101.5 150.3)">PGED1/AN0/VREF+/RP0/CN2/RB0</text>
<text x="104.1" y="150.3" transform="rotate(-90 104.1 150.3)">PGEC2/AN6/RP6/CN24/RB6</text>
<text x="106.6" y="150.3" transform="rotate(-90 106.6 150.3)">PGED2/AN7/RP7/RCV/GPWR/CN25/RB7</text>
<text x="109.2" y="150.3" transform="rotate(-90 109.2 150.3)">VREF-/PMA7/CN41/RA9</text>
<text x="111.7" y="150.3" transform="rotate(-90 111.7 150.3)">VREF+/PMA6/CN42/RA10</text>
<text x="114.2" y="150.3" transform="rotate(-90 114.2 150.3)">AVDD</text>
<text x="116.8" y="150.3" transform="rotate(-90 116.8 150.3)">AVSS</text>
<text x="119.3" y="150.3" transform="rotate(-90 119.3 150.3)">AN8/RP8/GD12/CN26/RB8</text>
<text x="121.9" y="150.3" transform="rotate(-90 121.9 150.3)">AN9/RP9/GD13/CN27/RB9</text>
<text x="124.4" y="150.3" transform="rotate(-90 124.4 150.3)">AN10/CVREF/PMA13/CN28/RB10</text>
<text x="126.9" y="150.3" transform="rotate(-90 126.9 150.3)">AN11/PMA12/CN29/RB11</text>
<text x="129.5" y="150.3" transform="rotate(-90 129.5 150.3)">VSS_3</text>
<text x="132" y="150.3" transform="rotate(-90 132 150.3)">VDD_4</text>
<text x="134.6" y="150.3" transform="rotate(-90 134.6 150.3)">TCK/CN34/RA1</text>
<text x="137.1" y="150.3" transform="rotate(-90 137.1 150.3)">RP31/GD2/CN76/RF13</text>
<text x="139.6" y="150.3" transform="rotate(-90 139.6 150.3)">RPI32/PMA18/PMA5/CN75/RF12</text>
<text x="142.2" y="150.3" transform="rotate(-90 142.2 150.3)">AN12/PMA11/CTEDG2/CN30/RB12</text>
<text x="144.7" y="150.3" transform="rotate(-90 144.7 150.3)">AN13/PMA10/CTEDG1/CN31/RB13</text>
<text x="147.3" y="150.3" transform="rotate(-90 147.3 150.3)">AN14/CTPLS/RP14/PMA1/CN32/RB14</text>
<text x="149.8" y="150.3" transform="rotate(-90 149.8 150.3)">AN15/REFO/RP29/PMA0/CN12/RB15</text>
<text x="152.3" y="150.3" transform="rotate(-90 152.3 150.3)">VSS_4</text>
<text x="154.9" y="150.3" transform="rotate(-90 154.9 150.3)">VDD_5</text>
<text x="157.4" y="150.3" transform="rotate(-90 157.4 150.3)">RPI43/GD14/CN20/RD14</text>
<text x="160" y="150.3" transform="rotate(-90 160 150.3)">RP5/GD15/CN21/RD15</text>
<text x="162.5" y="150.3" transform="rotate(-90 162.5 150.3)">RP10/PMA9/CN17/RF4</text>
<text x="165" y="150.3" transform="rotate(-90 165 150.3)">RP17/PMA8/CN18/RF5</text>
<text x="39.5" y="156.2" transform="rotate(-90 39.5 156.2)">1</text>
<text x="42" y="156.2" transform="rotate(-90 42 156.2)">2</text>
<text x="44.6" y="156.2" transform="rotate(-90 44.6 156.2)">3</text>
<text x="47.1" y="156.2" transform="rotate(-90 47.1 156.2)">4</text>
<text x="49.6" y="156.2" transform="rotate(-90 49.6 156.2)">5</text>
<text x="52.2" y="156.2" transform="rotate(-90 52.2 156.2)">6</text>
<text x="54.7" y="156.2" transform="rotate(-90 54.7 156.2)">7</text>
<text x="57.3" y="156.2" transform="rotate(-90 57.3 156.2)">8</text>
<text x="59.8" y="156.2" transform="rotate(-90 59.8 156.2)">9</text>
<text x="62.3" y="157.4" transform="rotate(-90 62.3 157.4)">10</text>
<text x="64.9" y="157.2" transform="rotate(-90 64.9 157.2)">11</text>
<text x="67.4" y="157.4" transform="rotate(-90 67.4 157.4)">12</text>
<text x="70" y="157.4" transform="rotate(-90 70 157.4)">13</text>
<text x="72.5" y="157.4" transform="rotate(-90 72.5 157.4)">14</text>
<text x="75" y="157.4" transform="rotate(-90 75 157.4)">15</text>
<text x="77.6" y="157.4" transform="rotate(-90 77.6 157.4)">16</text>
<text x="80.1" y="157.4" transform="rotate(-90 80.1 157.4)">17</text>
<text x="82.7" y="157.4" transform="rotate(-90 82.7 157.4)">18</text>
<text x="85.2" y="157.4" transform="rotate(-90 85.2 157.4)">19</text>
<text x="87.7" y="157.4" transform="rotate(-90 87.7 157.4)">20</text>
<text x="90.3" y="157.4" transform="rotate(-90 90.3 157.4)">21</text>
<text x="92.8" y="157.4" transform="rotate(-90 92.8 157.4)">22</text>
<text x="95.4" y="157.4" transform="rotate(-90 95.4 157.4)">23</text>
<text x="97.9" y="157.4" transform="rotate(-90 97.9 157.4)">24</text>
<text x="100.4" y="157.4" transform="rotate(-90 100.4 157.4)">25</text>
<text x="103" y="157.4" transform="rotate(-90 103 157.4)">26</text>
<text x="105.5" y="157.4" transform="rotate(-90 105.5 157.4)">27</text>
<text x="108" y="157.4" transform="rotate(-90 108 157.4)">28</text>
<text x="110.6" y="157.4" transform="rotate(-90 110.6 157.4)">29</text>
<text x="113.1" y="157.4" transform="rotate(-90 113.1 157.4)">30</text>
<text x="115.7" y="157.4" transform="rotate(-90 115.7 157.4)">31</text>
<text x="118.2" y="157.4" transform="rotate(-90 118.2 157.4)">32</text>
<text x="120.7" y="157.4" transform="rotate(-90 120.7 157.4)">33</text>
<text x="123.3" y="157.4" transform="rotate(-90 123.3 157.4)">34</text>
<text x="125.8" y="157.4" transform="rotate(-90 125.8 157.4)">35</text>
<text x="128.4" y="157.4" transform="rotate(-90 128.4 157.4)">36</text>
<text x="130.9" y="157.4" transform="rotate(-90 130.9 157.4)">37</text>
<text x="133.4" y="157.4" transform="rotate(-90 133.4 157.4)">38</text>
<text x="136" y="157.4" transform="rotate(-90 136 157.4)">39</text>
<text x="138.5" y="157.4" transform="rotate(-90 138.5 157.4)">40</text>
<text x="141.1" y="157.4" transform="rotate(-90 141.1 157.4)">41</text>
<text x="143.6" y="157.4" transform="rotate(-90 143.6 157.4)">42</text>
<text x="146.1" y="157.4" transform="rotate(-90 146.1 157.4)">43</text>
<text x="148.7" y="157.4" transform="rotate(-90 148.7 157.4)">44</text>
<text x="151.2" y="157.4" transform="rotate(-90 151.2 157.4)">45</text>
<text x="153.8" y="157.4" transform="rotate(-90 153.8 157.4)">46</text>
<text x="156.3" y="157.4" transform="rotate(-90 156.3 157.4)">47</text>
<text x="158.8" y="157.4" transform="rotate(-90 158.8 157.4)">48</text>
<text x="161.4" y="157.4" transform="rotate(-90 161.4 157.4)">49</text>
<text x="163.9" y="157.4" transform="rotate(-90 163.9 157.4)">50</text>
<text x="29.3" y="191.7" transform="rotate(-90 29.3 191.7)">1</text>
<text x="31.9" y="191.7" transform="rotate(-90 31.9 191.7)">2</text>
<text x="34.4" y="191.7" transform="rotate(-90 34.4 191.7)">3</text>
<text x="36.9" y="191.7" transform="rotate(-90 36.9 191.7)">4</text>
<text x="39.5" y="191.7" transform="rotate(-90 39.5 191.7)">5</text>
<text x="42" y="191.7" transform="rotate(-90 42 191.7)">6</text>
<text x="44.6" y="191.7" transform="rotate(-90 44.6 191.7)">7</text>
<text x="47.1" y="191.7" transform="rotate(-90 47.1 191.7)">8</text>
<text x="49.6" y="191.7" transform="rotate(-90 49.6 191.7)">9</text>
<text x="52.2" y="192.9" transform="rotate(-90 52.2 192.9)">10</text>
<text x="54.7" y="192.8" transform="rotate(-90 54.7 192.8)">11</text>
<text x="57.3" y="192.9" transform="rotate(-90 57.3 192.9)">12</text>
<text x="59.8" y="192.9" transform="rotate(-90 59.8 192.9)">13</text>
<text x="62.3" y="192.9" transform="rotate(-90 62.3 192.9)">14</text>
<text x="64.9" y="192.9" transform="rotate(-90 64.9 192.9)">15</text>
<text x="67.4" y="192.9" transform="rotate(-90 67.4 192.9)">16</text>
<text x="70" y="192.9" transform="rotate(-90 70 192.9)">17</text>
<text x="72.5" y="192.9" transform="rotate(-90 72.5 192.9)">18</text>
<text x="75" y="192.9" transform="rotate(-90 75 192.9)">19</text>
<text x="77.6" y="192.9" transform="rotate(-90 77.6 192.9)">20</text>
<text x="80.1" y="192.9" transform="rotate(-90 80.1 192.9)">21</text>
<text x="82.7" y="192.9" transform="rotate(-90 82.7 192.9)">22</text>
<text x="85.2" y="192.9" transform="rotate(-90 85.2 192.9)">23</text>
<text x="87.7" y="192.9" transform="rotate(-90 87.7 192.9)">24</text>
<text x="90.3" y="192.9" transform="rotate(-90 90.3 192.9)">25</text>
<text x="29.3" y="207" transform="rotate(-90 29.3 207)">1</text>
<text x="31.9" y="207" transform="rotate(-90 31.9 207)">2</text>
<text x="34.4" y="207" transform="rotate(-90 34.4 207)">3</text>
<text x="36.9" y="207" transform="rotate(-90 36.9 207)">4</text>
<text x="39.5" y="207" transform="rotate(-90 39.5 207)">5</text>
<text x="42" y="207" transform="rotate(-90 42 207)">6</text>
<text x="44.6" y="207" transform="rotate(-90 44.6 207)">7</text>
<text x="47.1" y="207" transform="rotate(-90 47.1 207)">8</text>
<text x="49.6" y="207" transform="rotate(-90 49.6 207)">9</text>
<text x="52.2" y="208.2" transform="rotate(-90 52.2 208.2)">10</text>
<text x="54.7" y="208" transform="rotate(-90 54.7 208)">11</text>
<text x="57.3" y="208.2" transform="rotate(-90 57.3 208.2)">12</text>
<text x="59.8" y="208.2" transform="rotate(-90 59.8 208.2)">13</text>
<text x="62.3" y="208.2" transform="rotate(-90 62.3 208.2)">14</text>
<text x="64.9" y="208.2" transform="rotate(-90 64.9 208.2)">15</text>
<text x="67.4" y="208.2" transform="rotate(-90 67.4 208.2)">16</text>
<text x="70" y="208.2" transform="rotate(-90 70 208.2)">17</text>
<text x="72.5" y="208.2" transform="rotate(-90 72.5 208.2)">18</text>
<text x="75" y="208.2" transform="rotate(-90 75 208.2)">19</text>
<text x="77.6" y="208.2" transform="rotate(-90 77.6 208.2)">20</text>
<text x="80.1" y="208.2" transform="rotate(-90 80.1 208.2)">21</text>
<text x="82.7" y="208.2" transform="rotate(-90 82.7 208.2)">22</text>
<text x="85.2" y="208.2" transform="rotate(-90 85.2 208.2)">23</text>
<text x="87.7" y="208.2" transform="rotate(-90 87.7 208.2)">24</text>
<text x="90.3" y="208.2" transform="rotate(-90 90.3 208.2)">25</text>
</g>
</svg>
